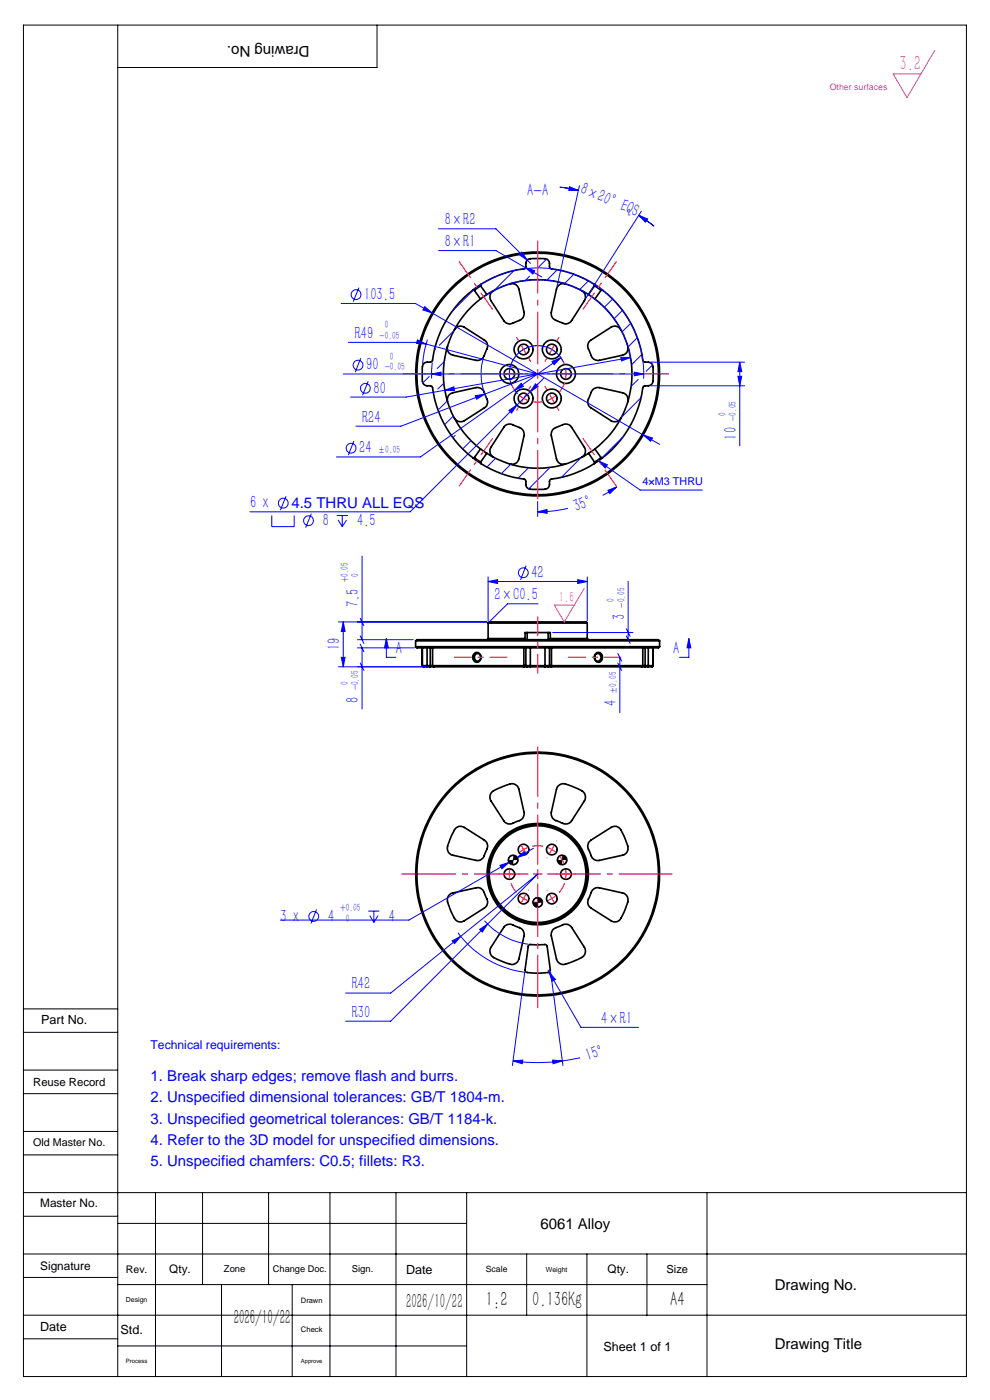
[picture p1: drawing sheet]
<svg xmlns="http://www.w3.org/2000/svg" width="210mm" height="297mm" viewBox="0 0 210 297" stroke-linecap="round" stroke-linejoin="round" font-family="sans-serif">
<g fill="none" stroke="#000" stroke-width=".35">
<path d="M96.4 70a1.49 1.49 0 0 1 2.1-.6l4.2 2.7a1.64 1.64 0 0 1 .3 2.5l-.1 .3a1.73 1.73 0 0 1-1.9 1.5l-4.9-1.1a1.5 1.5 0 0 1-1.2-1.9M100.3 61.6a23 23 0 0 0-8.6 15.1l-.4 .1h-.7a1.25 1.25 0 0 0-1 1.8l-.1 .7a2.92 2.92 0 0 0 .4 2.3l.3 .2h1.1l.4 .2a23 23 0 0 0 8.6 15.1M100.3 61.6h.3M100.6 61.6l1.3 1.8M101.9 63.4a20 20 0 0 0 0 31.8M102 60.6l-1.4 1M102 60.6l1.3 1.9M102 60.3a23.7 23.7 0 0 1 9.4-3.4l.1-.3v-.7a1.25 1.25 0 0 1 1.8-1l.8-.1a2.92 2.92 0 0 1 2.2 .4l.2 .3 .1 1.1 .1 .3a24.1 24.1 0 0 1 9.3 3.4M102 60.3v.3M102 60.3l-1.7 1.3M103.3 62.5l-1.4 .9M103.3 62.5a20.1 20.1 0 0 1 21.5 0"/>
<path d="M108.2 60.2a1.5 1.5 0 0 1 1.9 1.1l1.1 4.9a1.99 1.99 0 0 1-1.9 2.1 1.67 1.67 0 0 1-2.4-.3l-2.8-4.2a1.49 1.49 0 0 1 .6-2.1M119.9 60.2a1.5 1.5 0 0 0-1.9 1.1l-1.1 4.9a1.99 1.99 0 0 0 1.9 2.1 1.67 1.67 0 0 0 2.4-.3l2.8-4.2a1.49 1.49 0 0 0-.6-2.1M124.8 62.5l1.4 .9M126 60.3l1.8 1.3M126 60.3l.1 .3M126.1 60.6l1.4 1M126.1 60.6l-1.3 1.9M126.2 63.4a20 20 0 0 1 0 31.8M127.5 61.6l-1.3 1.8M127.8 61.6a23 23 0 0 1 8.7 15.1l.3 .1h.7a1.25 1.25 0 0 1 1 1.8v.7a2.76 2.76 0 0 1-.3 2.3l-.3 .2h-1.1l-.3 .2a23 23 0 0 1-8.7 15.1M127.8 61.6h-.3M131.7 70a1.49 1.49 0 0 0-2.1-.6l-4.2 2.7a1.64 1.64 0 0 0-.3 2.5l.1 .3a1.73 1.73 0 0 0 1.9 1.5l4.9-1.1a1.5 1.5 0 0 0 1.2-1.9"/>
<path d="M94.9 85.2a1.5 1.5 0 0 1 1.2-1.9l4.9-1.1a1.83 1.83 0 0 1 2 1.7 2.02 2.02 0 0 1-.1 2.5l-4.4 2.8a1.49 1.49 0 0 1-2.1-.5M100.3 97.1l1.7 1.3M100.6 97.1l1.4 .9M100.6 97.1h-.3M101.9 95.2l1.4 1M101.9 95.2l-1.3 1.9M102 98v.4M102 98.4a23.7 23.7 0 0 0 9.4 3.3l.1 .4v.7a1.25 1.25 0 0 0 1.8 1h.8a2.76 2.76 0 0 0 2.2-.3l.2-.4 .1-1 .1-.4a24.1 24.1 0 0 0 9.3-3.3M103.3 96.2a19.9 19.9 0 0 0 21.5 0M103.3 96.2l-1.3 1.8M104.7 97a1.51 1.51 0 0 1-.6-2.1l2.8-4.2a1.64 1.64 0 0 1 2.4-.4l.3 .2a1.73 1.73 0 0 1 1.6 1.9l-1.1 4.9a1.5 1.5 0 0 1-1.9 1.2M123.4 97a1.51 1.51 0 0 0 .6-2.1l-2.8-4.2a1.64 1.64 0 0 0-2.4-.4l-.3 .2a1.73 1.73 0 0 0-1.6 1.9l1.1 4.9a1.5 1.5 0 0 0 1.9 1.2"/>
<path d="M124.8 96.2l1.3 1.8M126.1 98l-.1 .4M126.2 95.2l-1.4 1M126.2 95.2l1.3 1.9M127.5 97.1l-1.4 .9M127.5 97.1h.3M127.8 97.1l-1.8 1.3M133.2 85.2a1.5 1.5 0 0 0-1.2-1.9l-4.9-1.1a1.83 1.83 0 0 0-2 1.7 2.02 2.02 0 0 0 .1 2.5l4.4 2.8a1.49 1.49 0 0 0 2.1-.5M88.2 137.2h51.7M88.2 136h51.7M88.2 136l.2-.3h51.3l.2 .3M88.2 137.2l.2 .2h51.3l.2-.2"/>
<path d="M88.2 136v1.2M89.5 137.4v3.8M89.6 137.4v3.8M90.6 137.4v4.1M91.3 137.4v4.1M91.8 137.4v3.8M100.5 138.7a.96 .96 0 0 1 1.4 .1 .96 .96 0 0 1-.1 1.4 .96 .96 0 0 1-1.4-.1 .96 .96 0 0 1 .1-1.4zM100.8 138.8a.76 .76 0 0 1 1.2 .6 .76 .76 0 0 1-1 .8 .96 .96 0 0 1-.2-1.4zM103.5 135.5h7.9M103.5 132.2h21.1M103.5 132.2l.3-.3h20.5l.3 .3M103.5 135.5l-.2 .2"/>
<path d="M103.5 132.2v3.3M111.1 137.4v3.8M111.5 137.4v3.8M111.8 134.2h4.5M111.8 134.2h-.4v1.5M111.8 134.2v1.5M112.5 137.4v4.1M115.6 137.4v4.1M116.3 134.2h.4v1.5M116.3 134.2v1.5M116.6 137.4v3.8M116.7 135.5h7.9"/>
<path d="M117 137.4v3.8M124.6 135.5l.2 .2M124.6 132.2v3.3M126.2 139.3v.3M126.3 138.7a.96 .96 0 0 1 1.4 .1 .96 .96 0 0 1-.1 1.4 .96 .96 0 0 1-1.4-.1 .96 .96 0 0 1 .1-1.4zM126.3 138.8a.75 .75 0 0 1 1.1 .2 .75 .75 0 0 1-.1 1 .75 .75 0 0 1-1.1-.1 .75 .75 0 0 1 .1-1.1zM136.3 137.4v3.8M136.8 137.4v4.1M137.5 137.4v4.1M138.5 137.4v3.8M139.9 136v1.2M89.5 141.2h.1"/>
<path d="M89.5 141.2l.3 .3M89.6 141.2h2.2M89.6 141.2l.3 .3M89.8 141.5h.1M89.9 141.5h.7M90.6 141.5h.7M91.3 141.5h.7M91.8 141.2h19.3M91.8 141.2l.2 .3M92 141.5h19.2M111.1 141.2h.4M111.1 141.2l.1 .3"/>
<path d="M111.2 141.5h.6M111.5 141.2h5.1M111.5 141.2l.3 .3M111.8 141.5h.7M112.5 141.5h3.1M115.6 141.5h.7M116.3 141.5h.6M116.6 141.2h.4M116.6 141.2l-.3 .3M116.9 141.5h19.2M117 141.2h19.3M117 141.2l-.1 .3"/>
<path d="M136.1 141.5h.7M136.3 141.2h2.2M136.3 141.2l-.2 .3M136.8 141.5h.7M137.5 141.5h.8M138.3 141.5h.1M138.5 141.2h.1M138.5 141.2l-.2 .3M96.8 175.6l.5-.3 .9 .1 4.5 2.8a1.78 1.78 0 0 1 .3 2.6l-.1 .2a1.67 1.67 0 0 1-1.9 1.5l-4.9-1.1a1.73 1.73 0 0 1-.9-2.8l.5-1.3zM104.2 168.1l.5-.4 1.3-.6a6.1 6.1 0 0 1 3.1-.8l.7 .6 .3 .5 1.1 4.9a1.83 1.83 0 0 1-1.7 2l-.2 .1a1.7 1.7 0 0 1-2.4-.3l-2.9-4.5v-.9zM118.3 166.9a1.87 1.87 0 0 1 2.5-.3l.5 .2a5.7 5.7 0 0 1 2.7 1.6l.1 1.2-2.9 4.5a1.81 1.81 0 0 1-2.6 .2 1.83 1.83 0 0 1-1.7-2zM125.2 178.4l4.4-2.9a1.51 1.51 0 0 1 2.3 1l.5 .8a5.7 5.7 0 0 1 .7 3.1l-.2 .6-.5 .4-5.3 1.1a1.78 1.78 0 0 1-2-1.7 1.95 1.95 0 0 1 .1-2.4z"/>
<path d="M95.2 189.9l.5-.4 5.3-1.2a1.78 1.78 0 0 1 2 1.7 1.78 1.78 0 0 1-.3 2.6l-4.2 2.7a1.52 1.52 0 0 1-2.3-.9l-.5-.9a5.7 5.7 0 0 1-.7-3.1zM107 196.5a1.89 1.89 0 0 1 2.5 0 1.83 1.83 0 0 1 1.7 2l-1.1 4.9a1.59 1.59 0 0 1-2.4 1l-.9-.3a5.7 5.7 0 0 1-2.7-1.6l-.1-1.2zM117.3 197.2l.6-.4 .9-.3a1.7 1.7 0 0 1 2.4 .2l2.8 4.3a1.6 1.6 0 0 1-1 2.3l-.9 .4a6.1 6.1 0 0 1-3.1 .8l-.7-.5-.3-.6-1.1-5.1zM125.7 188.8l.4-.3 .8-.2 5.1 1.1a1.73 1.73 0 0 1 .9 2.8l-.2 .4a6.4 6.4 0 0 1-1.6 2.8l-.6 .2-.6-.1-4.5-2.9a1.78 1.78 0 0 1-.3-2.6zM112.3 200.4h3.4l.3 .2 .7 5.2-.2 .5-3 .1-1.8-.1-.2-.2-.1-.3 .6-5.1z"/>
<circle cx="108" cy="79.3" r="1.13"/>
<circle cx="108.1" cy="79.3" r="2"/>
<circle cx="111.1" cy="74.1" r="2.01"/>
<circle cx="111.1" cy="74.1" r="1.12"/>
<circle cx="114" cy="79.3" r="25.9"/>
<circle cx="114" cy="79.3" r="25.6"/>
<circle cx="117.1" cy="74.1" r="1.12"/>
<circle cx="117.1" cy="74.1" r="2.01"/>
<circle cx="120" cy="79.3" r="1.13"/>
<circle cx="120.1" cy="79.3" r="2"/>
<circle cx="111.1" cy="84.5" r="1.12"/>
<circle cx="111.1" cy="84.5" r="2"/>
<circle cx="117.1" cy="84.5" r="1.12"/>
<circle cx="117.1" cy="84.5" r="2"/>
<circle cx="108.1" cy="185.4" r="1.12"/>
<circle cx="108.8" cy="182.4" r="1"/>
<circle cx="111.1" cy="190.6" r="1.12"/>
<circle cx="111.1" cy="180.2" r="1.12"/>
<circle cx="114" cy="185.4" r="25.9"/>
<circle cx="114" cy="185.5" r="25.6"/>
<circle cx="114.1" cy="191.4" r=".99"/>
<circle cx="114.1" cy="185.4" r="10.3"/>
<circle cx="114.1" cy="185.4" r="10.5"/>
<circle cx="114.1" cy="185.4" r="10.7"/>
<circle cx="117.1" cy="180.2" r="1.12"/>
<circle cx="117.1" cy="190.6" r="1.12"/>
<circle cx="119.3" cy="182.4" r="1"/>
<circle cx="120.1" cy="185.4" r="1.12"/>
</g>
<g fill="none" stroke="#00f" stroke-width=".21">
<path d="M118.7 39.7l4 .7M120.8 39.6l1.9 .8h-2.1zM122.9 39.4l-4.8 21.5M93 48.5h12.2l6.6 6.7M93 53.2h12.2l6.3 3.6M109 57.4l-4.1 4.2M110.1 54l.6-.5 1.1 1.7zM111.5 56.8l1.9 .6-.4 .7zM111.5 56.8l3.4 2M111.8 55.2l.7 .7M112.3 58.6l-.9 .9M116 55l-2 1.9"/>
<path d="M118.2 57.2l-2.2 2.2M121.7 58.2l-1.9 1.9M124.8 59.6l-1.8 1.8M135.5 45.7l1.9 .8-.5 .6zM135.5 45.7l3.2 2.3M136 44.8l-11.8 18.6M72.4 64.4h15.7l3.6 2M72.8 79.3h63.8M73.9 72.6h15.2l1.3 .4M76.1 61l-1.2 3M76.5 76l-1.1 2.9M88.5 72.1l1.9 .9-2.1-.2z"/>
<path d="M90.1 65l1.6 1.4-2-.6zM90.4 73l23.7 6.3-11.3 4.3M90.7 72a21.8 21.8 0 0 0-1.1 5.3M91.1 79.9l-1.4 1.3M91.5 79.3l2.1-.4v.8zM91.7 66.4l44.8 25.9M91.7 76.9l-.1 3.4M92.4 74l-.3 .3M94.2 76.7l-1.5 1.5M96.3 70.2l-3.1 3M100.4 61.6l-4.6 4.5M100.7 61.2a22.5 22.5 0 0 1 23.9-1.7 22.5 22.5 0 0 1 11.9 20.8"/>
<path d="M102.3 63.1a20 20 0 0 1 31.6 13.7M102.6 75.9a12.1 12.1 0 0 0 .6 8.6M117.1 76.7l1.9-.8-1.5 1.5zM119 75.9l-9.9 6.9M119.5 76.7a6 6 0 0 0-8-2.8 6 6 0 0 0-3 7.9M130 63.4l-1.8 1.8M131.7 75.8h2l-1.9 .8zM132 65.8l-1.8 1.8M133.7 75.8l-47.6 8.4h-11.7M133.8 68.6l-1.9 1.8M134.5 78.9l2.1 .4-2.1 .4zM135.2 71.6l-2 2"/>
<path d="M136.2 75.2l-2.3 2.2M138 76.8h19.9M138.4 77.4l-1.3 1.4M156.5 79.8h.8l-.4 2zM156.9 76.8l.4 2h-.8zM156.9 76.8v17.8M75.1 93.6l-1.2 3M78.1 80.9l-1.2 3M94.2 81.3l-1.3 1.2M94.4 82.8l1.9-.7 .1 .8zM94.9 85l-1.8 1.8M96.2 88.3l-1.9 1.8"/>
<path d="M96.6 92.4l-.5 .4M99.9 93.5l-1.8 1.7M100.8 84l2-.4-1.7 1.1zM102.8 83.6l-17.7 6.8h-9.6M105.1 97.2l-1.8 1.9M107.9 87.1l1.7-1.2-1.1 1.7zM108.3 98.5l-1.9 2M109.1 82.8l-19.9 14.1h-17.8M109.2 82.9l.6 .7M110.6 81.3l.4 .7-1.9 .8zM112.1 99.2l-2.2 2.3M113.6 81.4l.6 .6-1.7 1.1z"/>
<path d="M115.3 80.3l-28.3 28.3h-34M116.7 99.2l-4.6 4.5M123.2 97.1l-4.1 4.2M127 97.8l1.8 .8-.4 .7zM127 97.8l8.8 6.2h13.2M132.3 92.6l-4.6 4.5M135.4 80.5l-1.5 1.4M136 84.3l-4.2 4.2M136.5 92.3l1.9 .6-.4 .7zM136.5 92.3l3.4 2M138 81.8h19.9M57.6 109.4v2.3h4.8v-2.3"/>
<path d="M60.7 105.3l-1.2 2.9M66 109l-1.2 2.9M71.4 109.4h2.4M71.7 110.3l.9 1.4M72.6 109.4v2.3M73.5 110.3l-.9 1.4M76.8 118v17.7M114.1 108.6l1.9-.5 .1 .8zM114.1 106.4v3.2M120.5 107.8a26.6 26.6 0 0 1-6.4 .8M128.9 104l1.9-.7-1.4 1.4zM130.8 103.3l-3 1.8"/>
<path d="M71.8 131.9h31.5M72.4 139.4h.8l-.4 2.1zM72.8 131.9l.4 2h-.8zM72.8 131.9v9.6M75.8 137.4h12.1M75.8 135.7h11.9M76.4 136.7l.8 1.6M76.4 131.2l.8 1.5M76.4 134.9l.8 1.6M76.8 137.4v13M82 135.5l.4 1.9h-.8zM82 135.5v3.9h2"/>
<path d="M103.5 123.4l2.1-.4v.8zM103.5 122.4v9.3M103.5 123.4h21.1M111.6 120l-1.2 3M114.1 128.1h-6.4l-3.9 3.8M117.2 134.2h17.1M122.6 123l2 .4-2 .4zM124.6 122.4v9.3M131.1 138.6l.8 1.7M131.5 139.4v11.8M132.9 133.4l.8 1.6M132.9 134.9l.8 1.6"/>
<path d="M133.2 123.3v12.4M146.1 135.5l.4 1.9h-.8zM146.1 135.5v3.9h-2M71.8 141.5h18.9M76.4 140.6l.8 1.6M131.1 140.6l.8 1.6M113.2 179.9l-3.5 2M67.1 192.9l-1.1 3M78.1 193.3h2.4M78.4 194.2l.9 1.5M79.3 193.3v2.4M80.2 194.2l-.9 1.5"/>
<path d="M95.9 199.6l1.8-1-1.3 1.6zM97.1 197.9a21.1 21.1 0 0 0 14.2 8.4l-2.6 19.8M97.7 198.6l16.4-13.1-31.2 31.1h-9.6M97.7 198.6l-14.8 12.1h-9.6M101.7 197.2l1.7-1.2-1.1 1.7zM102.8 195.3a15.3 15.3 0 0 0 9.3 5M106 183.6l2-.7-1.5 1.4zM108 182.9l-21.3 12.3h-27.2M109.7 181.9l1.6-1.3 .4 .7zM109.7 181.9l-1.7 1M116.2 205.8l.3 .5M116.5 206.3l1.3 1.5-.7 .4z"/>
<path d="M116.5 206.3l6.7 11.6h12.2M116.8 206.3l2.6 19.8M108.8 225.1l2.1-.2-.1 .8zM108.8 225.1a38.5 38.5 0 0 0 10.5 0M117.2 224.9l2.1 .2-2 .6zM123 224.4l-3.7 .7"/>
<circle cx="75.5" cy="62.5" r="1.04"/>
<circle cx="75.9" cy="77.4" r="1.04"/>
<circle cx="74.5" cy="95.1" r="1.05"/>
<circle cx="77.5" cy="82.4" r="1.04"/>
<circle cx="60.1" cy="106.7" r="1.04"/>
<circle cx="65.5" cy="110.5" r="1.05"/>
<circle cx="111" cy="121.5" r="1.04"/>
<circle cx="66.6" cy="194.4" r="1.04"/>
</g>
<g fill="none" stroke="#000" stroke-width=".21">
<path d="M5 5.3h200v286.7h-200zM25 5.3v286.7M80 5.3v9h-55M108.9 181.4a1.02 1.02 0 0 0-1.1 1.1M109.9 182.5a1.02 1.02 0 0 1-1 .9M114.1 190.4l-.2 .1a.97 .97 0 0 0-.8 .9M115 191.4a1.02 1.02 0 0 1-.9 1M119.2 181.4l-.4 .1a.91 .91 0 0 0-.5 1M120.3 182.5l-.1 .1a.97 .97 0 0 1-1 .8M5 214h20M5 219h20M5 232h20"/>
<path d="M5 227h20M5 245h20M5 240h20M5 258h20M5 253h200M25 259.5h74M33 253v39M43 253v19.5M57 253v19.5M70 253v39M84 253v39M99 253v39"/>
<path d="M150 253v39M5 271h20M5 266h200M5 279h200M25 272.5h125M47 272.5v19.5M62 272.5v19.5M111.7 266v13M124.5 266v26M137.2 266v13M5 284h20M25 285.5h74"/>
</g>
<g fill="none" stroke="#f00" stroke-width=".21" stroke-dasharray="15.2 1.3 1.3 1.3" stroke-linecap="butt">
<path d="M109.5 75.4l-.6 .9-.5 1.1M110.1 79.3h1M110.1 72.4l-.5-.9M111.1 74.1l-.9 .6M111.1 74.1l.9-.4M111.1 74.1l-.5-.8M111.1 74.1l.5 .9M112.1 75.9l.5 .8M114.1 79.3v-1M114.1 79.3h-1M114.1 79.3v1M114.1 79.3h1"/>
<path d="M115.2 73.4l-1.1-.1-1.2 .1M116.1 75.9l-.5 .8M117.1 74.1l-.9-.4M117.1 74.1l.8 .6M117.1 74.1l.5-.8M117.1 74.1l-.5 .9M118.1 79.3h-1M118.1 72.4l.5-.9M119.7 77.4l-.4-1.1-.7-.9M120.1 79.3l-.1-1M120.1 79.3l-.1 1M120.1 79.3h1"/>
<path d="M120.1 79.3h-1M108.4 81.3l.5 1 .6 .9M110.1 86.2l-.5 .9M111.1 84.5l.9 .4M111.1 84.5l-.9-.6M111.1 84.5l-.5 .9M111.1 84.5l.5-.9M112.1 82.8l.5-.9M112.9 85.2l1.2 .1 1.1-.1M116.1 82.8l-.5-.9M117.1 84.5l.8-.6M117.1 84.5l-.9 .4"/>
<path d="M117.1 84.5l.5 .9M117.1 84.5l-.5-.9M118.1 86.2l.5 .9M118.6 83.2l.7-.9 .4-1M110.1 178.5l-.1-.1M115.2 179.5l-1.1-.1-1.2 .1M118.1 178.5v-.1M106.1 185.4h-.2M108.4 187.4l.5 1 .6 .9M109.5 181.5l-.6 .9-.5 1.1M110.1 185.4h.1M110.1 192.3l-.1 .2"/>
<path d="M111.1 190.6l.9 .4M111.1 190.6l-.9-.6M111.1 180.2l-.9 .6M111.1 180.2l.9-.4M111.1 190.6l-.5 .9M111.1 190.6l.5-.9M111.1 180.2l-.5-.8M111.1 180.2l.5 .9M112.1 188.9v-.1M112.1 182v.1M112.9 191.3l1.2 .1 1.1-.1M114.1 185.4v-1"/>
<path d="M114.1 185.4h-1M114.1 185.4v1M114.1 185.4h1M116.1 182l-.1 .1M116.1 188.9l-.1-.1M117.1 180.2l-.9-.4M117.1 180.2l.8 .6M117.1 190.6l.8-.6M117.1 190.6l-.9 .4M117.1 180.2l.5-.8M117.1 180.2l-.5 .9M117.1 190.6l.5 .9"/>
<path d="M117.1 190.6l-.5-.9M118.1 185.4h-.2M118.1 192.3v.2M118.6 189.3l.7-.9 .4-1M119.7 183.5l-.4-1.1-.7-.9M120.1 185.4l-.1-1M120.1 185.4l-.1 1M120.1 185.4h1M120.1 185.4h-1M122.1 185.4h.1"/>
</g>
<path d="M107.1 79.3h1.9M108.1 78.3v2M107.1 185.5h1.9M108.1 184.4v2" fill="none" stroke="#f00" stroke-width=".21"/>
<path d="M114.1 142.9v-12.1" fill="none" stroke="#f00" stroke-width=".21" stroke-dasharray="15.2 1.3 1.3 1.3" stroke-dashoffset="11.1" stroke-linecap="butt"/>
<path d="M107.6 139.4h-11.3M120.5 139.4h11.3" fill="none" stroke="#f00" stroke-width=".21" stroke-dasharray="15.2 1.3 1.3 1.3" stroke-dashoffset="11.5" stroke-linecap="butt"/>
<path d="M114.1 183.4v-25" fill="none" stroke="#f00" stroke-width=".21" stroke-dasharray="15.2 1.3 1.3 1.3" stroke-dashoffset="4.6" stroke-linecap="butt"/>
<path d="M112.1 185.4h-26.9" fill="none" stroke="#f00" stroke-width=".21" stroke-dasharray="15.2 1.3 1.3 1.3" stroke-dashoffset="3.7" stroke-linecap="butt"/>
<path d="M114.1 187.4v26.5M116.1 185.4h26.5" fill="none" stroke="#f00" stroke-width=".21" stroke-dasharray="15.2 1.3 1.3 1.3" stroke-dashoffset="3.9" stroke-linecap="butt"/>
<path d="M104.5 65.6l-7.1-10.1M123.6 65.6l7.2-10.1M104.5 93l-7.1 10.2M123.6 93l7.2 10.2" fill="none" stroke="#f00" stroke-width=".21" stroke-dasharray="15.2 1.3 1.3 1.3" stroke-dashoffset="10.9" stroke-linecap="butt"/>
<path d="M106.1 79.3h-20.7" fill="none" stroke="#f00" stroke-width=".21" stroke-dasharray="15.2 1.3 1.3 1.3" stroke-dashoffset="6.8" stroke-linecap="butt"/>
<path d="M114.1 77.3v-26.2" fill="none" stroke="#f00" stroke-width=".21" stroke-dasharray="15.2 1.3 1.3 1.3" stroke-dashoffset="4" stroke-linecap="butt"/>
<path d="M112.1 79.3h-5.3M116.1 79.3h5.2" fill="none" stroke="#f00" stroke-width=".21" stroke-dasharray="15.2 1.3 1.3 1.3" stroke-dashoffset="14.5" stroke-linecap="butt"/>
<path d="M114.1 81.3v24.6" fill="none" stroke="#f00" stroke-width=".21" stroke-dasharray="15.2 1.3 1.3 1.3" stroke-dashoffset="4.9" stroke-linecap="butt"/>
<path d="M122.1 79.3h19.8" fill="none" stroke="#f00" stroke-width=".21" stroke-dasharray="15.2 1.3 1.3 1.3" stroke-dashoffset="7.2" stroke-linecap="butt"/>
<path d="M198.3 10.7l-5.9 10-3-5h5.9M123.9 124.8l-4.2 7.1-2.1-3.5h4.2" fill="none" stroke="#f0f" stroke-width=".21"/>
<path d="M113.1 191.4a1.02 1.02 0 0 0 1 1v-1zM114.1 190.4v1h.9a1.02 1.02 0 0 0-.9-1zM107.8 182.5l.1 .1a.97 .97 0 0 0 1 .8v-.9zM108.9 181.4v1.1h1a1.02 1.02 0 0 0-1-1.1zM118.3 182.5a1.02 1.02 0 0 0 .9 .9v-.9zM119.2 181.4v1.1h1.1a1.02 1.02 0 0 0-1.1-1.1z" fill="#000"/>
<g fill="#00f">
<path d="M127 97.8l1.8 .8-.4 .7z"/>
<path d="M146.1 135.5l.4 1.9h-.8zM82 135.5l.4 1.9h-.8z"/>
<path d="M135.5 45.7l1.9 .8-.5 .6zM120.8 39.6l1.9 .8h-2.1z"/>
<path d="M103.5 123.4l2.1-.4v.8zM122.6 123l2 .4-2 .4zM116.5 206.3l.6 1.9 .7-.4zM101.7 197.2l.6 .5 1.1-1.7zM95.9 199.6l.5 .6 1.3-1.6zM109.7 181.9l2-.6-.4-.7zM106 183.6l.5 .7 1.5-1.4zM136.5 92.3l1.5 1.3 .4-.7zM90.1 65l-.4 .8 2 .6zM134.5 78.9v.8l2.1-.4zM91.5 79.3l2.1 .4v-.8zM131.7 75.8l.1 .8 1.9-.8zM94.4 82.8l2 .1-.1-.8zM100.8 84l.3 .7 1.7-1.1zM117.1 76.7l.4 .7 1.5-1.5zM110.6 81.3l-1.5 1.5 1.9-.8zM113.6 81.4l-1.1 1.7 1.7-1.1zM107.9 87.1l.6 .5 1.1-1.7zM110.7 53.5l-.6 .5 1.7 1.2zM111.5 56.8l1.5 1.3 .4-.7zM88.5 72.1l-.2 .7 2.1 .2z"/>
<path d="M108.8 225.1l2.1-.2-.1 .8zM117.2 224.9l2.1 .2-2 .6z"/>
<path d="M114.1 108.6l1.9-.5 .1 .8zM128.9 104l1.9-.7-1.4 1.4z"/>
<path d="M156.9 76.8l.4 2h-.8zM156.5 79.8h.8l-.4 2z"/>
<path d="M72.8 131.9l.4 2h-.8zM72.4 139.4h.8l-.4 2.1z"/>
</g>
<text font-size="4.4" fill="#f0f" x="190.8" y="14.8">3.2</text>
<g font-size="4.4">
<text x="49.6" y="280.8">2026/10/22</text>
<text x="86.1" y="277.4">2026/10/22</text>
<text x="103.1" y="277.1">1:2</text>
<text x="112.9" y="277.1">0.136Kg</text>
<text x="142.1" y="277.1">A4</text>
</g>
<g font-size="3.8" fill="#00f">
<text x="111.8" y="41.5">A-A</text>
<text x="122.9" y="41" transform="rotate(23 122.9 41)">8×20°EQS</text>
<text x="94.3" y="47.8">8×R2</text>
<text x="94.3" y="52.4">8×R1</text>
<text x="77.3" y="63.6">103.5</text>
<text x="75.3" y="71.9">R49</text>
<text x="77.7" y="78.6">90</text>
<text x="79.2" y="83.5">80</text>
<text x="76.8" y="89.7">R24</text>
<text x="156.2" y="93.2" transform="rotate(-90 156.2 93.2)">10</text>
<text x="76.2" y="96.2">24</text>
<text x="53" y="107.8">6 x</text>
<text x="68.5" y="111.6">8</text>
<text x="75.8" y="111.6">4.5</text>
<text x="122.2" y="108.7" transform="rotate(-20 122.2 108.7)">35°</text>
<text x="112.7" y="122.6">42</text>
<text x="76.1" y="128.8" transform="rotate(-90 76.1 128.8)">7.5</text>
<text x="104.9" y="127.3">2×C0.5</text>
<text x="132.5" y="131.5" transform="rotate(-90 132.5 131.5)">3</text>
<text x="72.1" y="138" transform="rotate(-90 72.1 138)">19</text>
<text x="84" y="138.8">A</text>
<text x="142.8" y="138.8">A</text>
<text x="76.1" y="149.1" transform="rotate(-90 76.1 149.1)">8</text>
<text x="130.7" y="149.9" transform="rotate(-90 130.7 149.9)">4</text>
<text x="59.5" y="195.5">3 x</text>
<text x="69.6" y="195.5">4</text>
<text x="82.5" y="195.5">4</text>
<text x="74.6" y="209.9">R42</text>
<text x="74.6" y="215.9">R30</text>
<text x="127.6" y="217.2">4×R1</text>
<text x="124.7" y="225.2" transform="rotate(-19 124.7 225.2)">15°</text>
</g>
<g font-size="3.2">
<text x="65.7" y="9.8" transform="rotate(-180 65.7 9.8)">Drawing No.</text>
<text x="114.6" y="260.8">6061 Alloy</text>
<text x="164.3" y="273.6">Drawing No.</text>
<text x="164.3" y="286.2">Drawing Title</text>
</g>
<g font-size="3.2" fill="#00f">
<text x="61.8" y="107.9">4.5 THRU ALL EQS</text>
<text x="31.9" y="229.3">1. Break sharp edges; remove flash and burrs.</text>
<text x="31.9" y="233.8">2. Unspecified dimensional tolerances: GB/T 1804-m.</text>
<text x="31.9" y="238.3">3. Unspecified geometrical tolerances: GB/T 1184-k.</text>
<text x="31.9" y="242.8">4. Refer to the 3D model for unspecified dimensions.</text>
<text x="31.9" y="247.3">5. Unspecified chamfers: C0.5; fillets: R3.</text>
</g>
<text font-size="3.1" fill="#f0f" x="118.5" y="127.7">1.6</text>
<g font-size="2.7">
<text x="8.7" y="217.3">Part No.</text>
<text x="86.1" y="270.2">Date</text>
<text x="8.5" y="282.4">Date</text>
<text x="25.6" y="283">Std.</text>
<text x="128" y="286.6">Sheet 1 of 1</text>
</g>
<text font-size="2.6" fill="#00f" x="31.9" y="222.5">Technical requirements:</text>
<g font-size="2.5">
<text x="8.5" y="256.1">Master No.</text>
<text x="8.5" y="269.4">Signature</text>
<text x="35.9" y="270.1">Qty.</text>
<text x="128.9" y="270.1">Qty.</text>
</g>
<g font-size="2.4">
<text x="7" y="230.3">Reuse Record</text>
<text x="141.4" y="270.1">Size</text>
</g>
<g font-size="2.3" fill="#00f">
<text x="80.5" y="71.9">-0.05</text>
<text x="81.6" y="69.6">0</text>
<text x="82.7" y="76.3">0</text>
<text x="81.6" y="78.6">-0.05</text>
<text x="153.9" y="88.2" transform="rotate(-90 153.9 88.2)">0</text>
<text x="156.2" y="89.3" transform="rotate(-90 156.2 89.3)">-0.05</text>
<text x="80.2" y="96.2">±0.05</text>
<text x="136.3" y="102.9">4×M3 THRU</text>
<text x="73.8" y="123.5" transform="rotate(-90 73.8 123.5)">+0.05</text>
<text x="76.1" y="122.4" transform="rotate(-90 76.1 122.4)">0</text>
<text x="130.3" y="127.8" transform="rotate(-90 130.3 127.8)">0</text>
<text x="132.5" y="128.9" transform="rotate(-90 132.5 128.9)">-0.05</text>
<text x="73.8" y="145.4" transform="rotate(-90 73.8 145.4)">0</text>
<text x="76.1" y="146.5" transform="rotate(-90 76.1 146.5)">-0.05</text>
<text x="130.7" y="147.2" transform="rotate(-90 130.7 147.2)">±0.05</text>
<text x="72.2" y="193.3">+0.05</text>
<text x="73.3" y="195.5">0</text>
</g>
<text font-size="2.3" x="7" y="243">Old Master No.</text>
<text font-size="2.2" x="26.7" y="270">Rev.</text>
<g font-size="2">
<text x="47.5" y="269.9">Zone</text>
<text x="57.9" y="269.9">Change Doc.</text>
<text x="74.6" y="269.9">Sign.</text>
</g>
<text font-size="1.9" fill="#f0f" x="176" y="19.2">Other surfaces</text>
<text font-size="1.8" x="103.1" y="269.9">Scale</text>
<g font-size="1.6">
<text x="63.8" y="276.3">Drawn</text>
<text x="63.8" y="282.7">Check</text>
</g>
<g font-size="1.5">
<text x="115.8" y="269.8">Weight</text>
<text x="26.7" y="276.2">Design</text>
</g>
<text font-size="1.3" x="26.7" y="289.2">Process</text>
<text font-size="1.2" x="63.8" y="289.2">Approve</text>
</svg>
